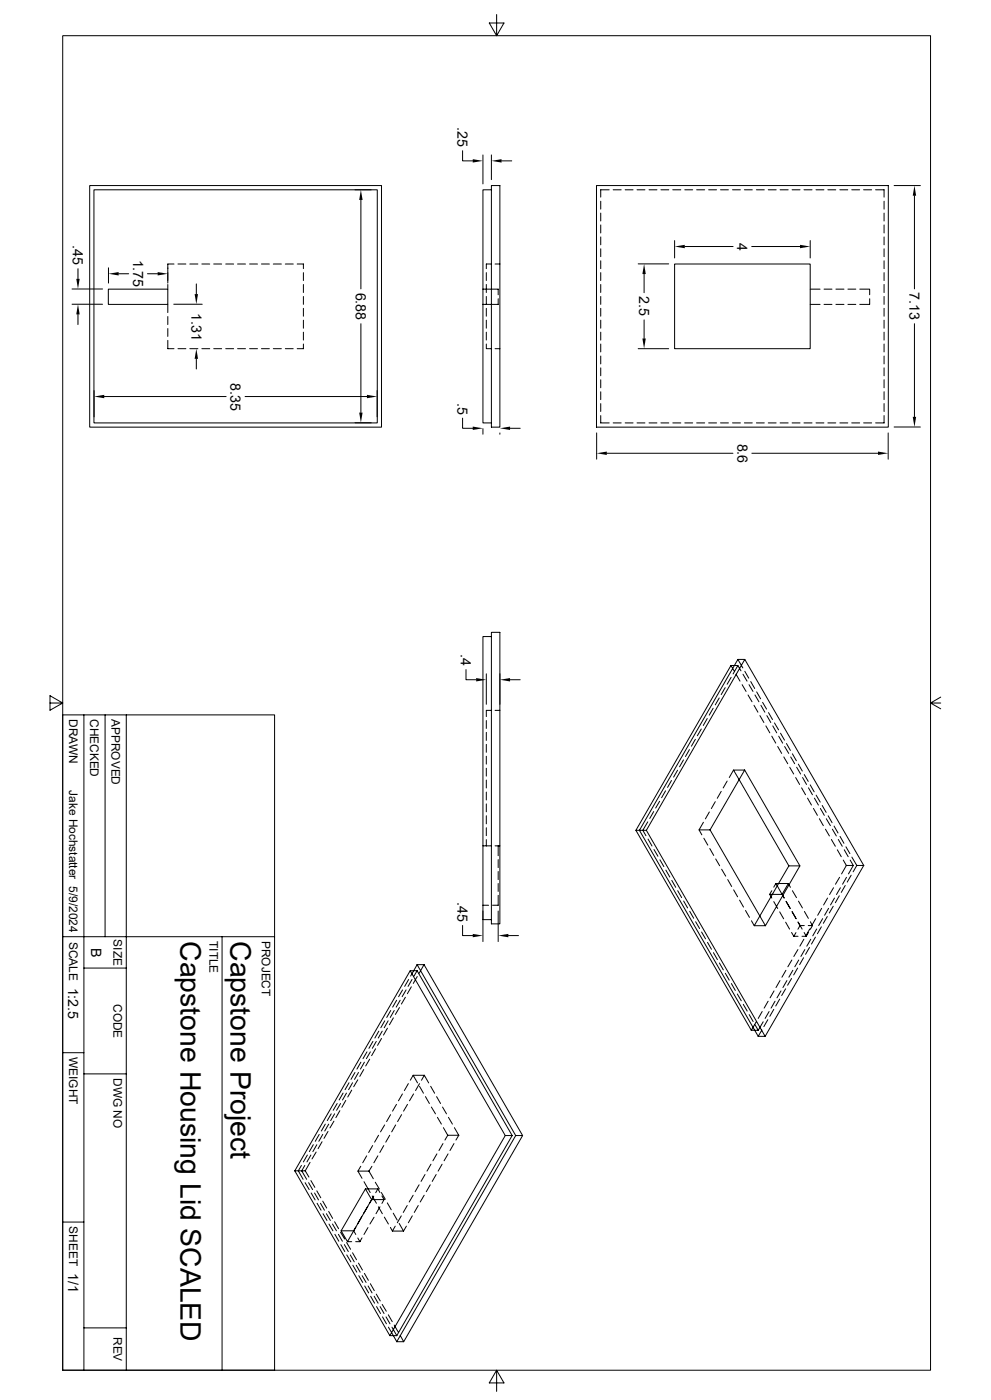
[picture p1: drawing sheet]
<svg xmlns="http://www.w3.org/2000/svg" width="297mm" height="420mm" viewBox="0 0 297 420" stroke-linecap="round" stroke-linejoin="round" font-family="sans-serif">
<g fill="none" stroke="#000" stroke-width=".3">
<path d="M18.8 10.7h260.1v400.4h-260.1zM148.8 4.4v6.3l2.2-3.8h-4.4l2.2 3.8M26.9 55.7h87.4v72.4h-87.4zM28.2 56.9h84.9v70h-84.9zM106.4 56.9h4.9M108.2 60v26.7M138.6 45.2v3.1h3.1M144.7 46.5v8.7M147.3 56.9h-2.6v70h2.6M147.3 55.7h2.5v72.4h-2.5zM147.3 46.5v7.4M150.3 48.3h3.1"/>
<path d="M178.8 55.7h87.4v72.4h-87.4zM182.6 56.9h-2.6v2.2M183.8 56.9h2.4M187.4 56.9h2.3M190.9 56.9h2.4M194.5 56.9h2.4M198.1 56.9h2.3M201.6 56.9h2.4M205.2 56.9h2.4M208.8 56.9h2.4M212.4 56.9h2.4M215.9 56.9h2.4"/>
<path d="M219.5 56.9h2.4M223.1 56.9h2.4M226.7 56.9h2.4M230.3 56.9h2.3M233.8 56.9h2.4M237.4 56.9h2.4M241 56.9h2.4M244.6 56.9h2.3M248.1 56.9h2.4M251.7 56.9h2.4M255.3 56.9h2.3M258.8 56.9h2.4"/>
<path d="M262.4 56.9h2.6v2.2M268 55.7h7.8M274.1 58.7v28M52.2 79.2h-1.9v5.7M53.3 79.2h2.4M56.9 79.2h2.4M60.5 79.2h2.4M64.1 79.2h2.3M67.6 79.2h2.4M71.2 79.2h2.4M74.8 79.2h2.4M78.4 79.2h2.3"/>
<path d="M81.9 79.2h2.4M85.5 79.2h2.4M89.1 79.2h1.8v1.4M147.2 79.2h-1.4v1.4M148.4 79.2h1.4M180 60.4v2.3M180 63.9v2.4M180 67.5v2.4M180 71.1v2.3M180 74.6v2.4M180 78.2v2.4M191.3 79.2h9.1"/>
<path d="M202.2 79.2h40.6v25.4h-40.6zM202.2 72.2v5.2M205.2 74h14.5M225.3 74h14.5M242.8 72.2v5.2M265 60.4v2.3M265 63.9v2.4M265 67.5v2.4M265 71.1v2.3M265 74.6v2.4M265 78.2v2.4M21.6 91.3h9.1"/>
<path d="M21.6 86.7h9.1M23.4 80.6v3.1M23.4 94.3v3.1M32.5 86.7h17.8v4.6h-17.8zM32.5 80.3v4.6M35.6 82.1h3M44.2 82.1h3M50.3 85.3v1.4M50.3 91.3v2.5M50.3 95v2.4M50.3 98.6v2.3M52.1 91.3h8.5"/>
<path d="M58.8 85.2v3M90.9 81.8v2.4M90.9 85.3v2.5M90.9 88.9v2.4M90.9 92.5v2.4M90.9 96.1v2.4M90.9 99.7v2.3M108.2 97.1v26.7M144.7 86.7h4.6v1.7M145.8 81.8v2.4M145.8 85.3v2.5M145.8 88.9v2.4"/>
<path d="M145.8 92.5v2.4M145.8 96.1v2.4M145.8 99.7v2.3M149.3 89.6v1.7h-4.6M180 81.8v2.4M180 85.3v2.5M180 88.9v2.4M180 92.5v2.4M180 96.1v2.4M180 99.7v2.3M193 82.2v5.6M193 96v5.6"/>
<path d="M242.8 86.7h3M242.8 91.3h3M247 86.7h2.3M247 91.3h2.3M250.5 86.7h2.4M250.5 91.3h2.4M254.1 86.7h2.4M254.1 91.3h2.4M257.7 86.7h2.9v1.7M260.6 89.6v1.7h-2.9M265 81.8v2.4M265 85.3v2.5"/>
<path d="M265 88.9v2.4M265 92.5v2.4M265 96.1v2.4M265 99.7v2.3M274.1 97.1v28M28.2 117.2v7.9M31.2 119h36.6M50.3 102.1v2.5h1.9M53.3 104.6h2.4M56.9 104.6h2.4M58.8 107.7v3M60.5 104.6h2.4"/>
<path d="M64.1 104.6h2.3M67.6 104.6h2.4M71.2 104.6h2.4M73.4 119h36.6M74.8 104.6h2.4M78.4 104.6h2.3M81.9 104.6h2.4M85.5 104.6h2.4M90.9 103.2v1.4h-1.8M113 117.2v7.9M145.8 103.2v1.4h1.4M148.4 104.6h1.4"/>
<path d="M180 103.2v2.4M180 106.8v2.4M180 110.4v2.3M180 113.9v2.4M180 117.5v2.4M191.3 104.6h9.1M265 103.2v2.4M265 106.8v2.4M265 110.4v2.3M265 113.9v2.4M265 117.5v2.4M106.4 126.8h4.9"/>
<path d="M138.6 125.4v3.1h3.1M144.7 128.6v1.7M149.8 129.9v.4M152.9 128.5h3M178.8 129.9v7.9M180 121.1v2.3M180 124.7v2.2h2.6M181.9 136h37.8M183.8 126.9h2.4M187.4 126.9h2.3M190.9 126.9h2.4M194.5 126.9h2.4"/>
<path d="M198.1 126.9h2.3M201.6 126.9h2.4M205.2 126.9h2.4M208.8 126.9h2.4M212.4 126.9h2.4M215.9 126.9h2.4M219.5 126.9h2.4M223.1 126.9h2.4M225.3 136h37.8M226.7 126.9h2.4M230.3 126.9h2.3M233.8 126.9h2.4"/>
<path d="M237.4 126.9h2.4M241 126.9h2.4M244.6 126.9h2.3M248.1 126.9h2.4M251.7 126.9h2.4M255.3 126.9h2.3M258.8 126.9h2.4M265 121.1v2.3M265 124.7v2.2h-2.6M266.2 129.9v7.9M268 128.1h7.8M147.3 191h-2.6v84.9h2.6"/>
<path d="M147.3 189.7h2.5v87.5h-2.5zM219.1 199.6h2l1 1.7M219.1 199.6l-28.5 49.5h1M219.1 199.6l.9 1.7M221.1 197.8h2.1l35.7 61.8M221.1 199.6l-1.4 2.6M221.1 197.8l-29.5 51.3M221.1 197.8l1.5 2.6M223.2 197.8l-29.5 51.3h-2.1M15 210.9h3.8l-3.8-2.2v4.4l3.8-2.2M18.8 214.5h63.5v196.6h-63.5zM25.1 214.5v196.6"/>
<path d="M31.5 214.5v66.5M37.8 214.5v196.6M139.7 200.9v3h3M145.8 216.2v2.3M145.8 219.7v2.4M145.8 202.1v9.2M147.2 213.1h-1.4v1.9M148.4 213.1h1.4M149.8 202.1v9.2M152.9 203.9h3M210.2 218.7l-1.2 2M212 215.6l-1.2 2"/>
<path d="M213.7 212.5l-1.1 2M215.6 209.4l-1.2 2.1M217.3 206.3l-1.1 2.1M219.1 203.2l-1.2 2.1M220.6 202.3l1.2 2M222.4 205.4l1.2 2M222.7 202.3l1.2 2M223.2 201.4l1.2 2.1M224.2 208.5l1.2 2M224.5 205.4l1.2 2M225 204.5l1.2 2M226 211.6l1.2 2.1"/>
<path d="M226.3 208.5l1.2 2M226.8 207.6l1.2 2M227.8 214.7l1.1 2M228 211.6l1.2 2.1M228.6 210.7l1.1 2M229.5 217.8l1.2 2M229.8 214.7l1.2 2M230.3 213.8l1.2 2.1M231.6 217.8l1.2 2M232.1 216.9l1.2 2M233.9 220l1.2 2M278.9 210.9l3 1.7"/>
<path d="M281.9 209.1l-3 1.8h3M145.8 223.3v2.4M145.8 226.9v2.3M145.8 230.5v2.3M145.8 234v2.4M145.8 237.6v2.4M199.5 237.2l-1.2 2.1M201.3 234.1l-1.2 2.1M203.1 231.1l-1.2 2M204.9 228l-1.2 2M206.6 224.9l-1.2 2M208.4 221.8l-1.2 2.1"/>
<path d="M216.2 237.4l-1.2 2.1M217.9 234.3l-1.2 2.1M219.8 231l-1.2 2.3M223.2 231h-3.4l16.6 28.8M223.2 231l16.5 28.8M223.2 231l-10.4 18M231.3 220.9l1.2 2M233.1 223.9l1.2 2.1M233.4 220.9l1.2 2M234.9 227.1l1.2 2M235.2 223.9l1.2 2.1M235.7 223.1l1.2 2"/>
<path d="M236.7 230.2l1.2 2M237 227.1l1.2 2M237.5 226.1l1.2 2.1M238.5 233.3l1.1 2M238.8 230.2l1.1 2M239.3 229.2l1.2 2.1M240.2 236.3l1.2 2.1M240.5 233.3l1.2 2M241 232.4l1.2 2M242 239.4l1.2 2.1M242.3 236.3l1.2 2.1M242.8 235.5l1.2 2"/>
<path d="M244.1 239.4l1.2 2.1M244.6 238.5l1.2 2.1M144.7 253.7h2.5M145.8 241.2v2.3M145.8 244.7v2.4M145.8 248.3v2.4M145.8 251.9v1.8M148.4 253.7h1.4M149.3 253.7v3M149.3 257.9v2.4M190.6 249.1l34.6 60M191.6 249.1l35.6 61.8"/>
<path d="M193.7 249.1l35.6 61.8M194.1 246.5l-1.4 2.6 .9 1.6M194.2 251.7l1.2 2.1M195.9 243.5l-1.2 2M196 254.8l1.2 2.1M197.7 240.4l-1.2 2M197.8 257.9l1.2 2.1M209.5 249l.9 1.4M210.8 246.7l-1.3 2.3h3.3M210.9 251.5l1.2 2M212.6 243.6l-1.2 2.1M212.7 254.6l1.2 2"/>
<path d="M212.8 249l16.6 28.7M214.4 240.5l-1.2 2.1M214.5 257.7l1.2 2M236.4 259.8h3.3l-10.3 17.9h-3.3zM243.8 242.5l1.2 2.1M245.6 245.6l1.2 2.1M245.9 242.5l1.2 2.1M246.4 241.6l1.2 2.1M247.4 248.8l1.2 2M247.6 245.6l1.3 2.1M248.2 244.7l1.2 2.1M249.2 251.8l1.2 2.1"/>
<path d="M249.5 248.8l1.2 2M250 247.8l1.2 2.1M251 254.9l1.1 2.1M251.2 251.8l1.2 2.1M251.8 250.9l1.1 2.1M252.7 258l1 1.6M253 254.9l1.2 2.1M253.5 254l1.2 2.1M253.7 259.6h2l-1.4 2.6M253.7 259.6l-1.5 2.6M254.8 258l.9 1.6M255.3 257.1l1.5 2.5"/>
<path d="M256.8 259.6l-1.1 1.9M256.8 259.6h2.1M258.9 259.6l-29.6 51.3h-2.1M138.6 277.6v3.1h3.1M144.7 271.6h1.7M144.7 273.3v9.1M149.3 261.5v2.4M149.3 265v2.4M149.3 268.6v3h-1.7M149.3 273.3v9.1M199.6 261l1.1 2.1M201.3 264.1l1.2 2.1"/>
<path d="M203.1 267.2l1.2 2.1M204.9 270.3l1.2 2.1M206.7 273.4l1.2 2.1M208.5 276.5l1.2 2.1M210.3 279.6l1.2 2M216.3 260.8l1.2 2M218.1 263.9l1.2 2M219.9 267l1.2 2M221.7 270l1.1 2.1M223.4 273.1l1.2 2.1M225.2 276.2l.9 1.5M230.7 268.3h3.7"/>
<path d="M231.3 267.2l-.6 1.1 .6 1.1M231.9 270.5l1.2 2M232.5 265l1.9 3.3M232.5 265h3.8M232.5 265l-.6 1.1M233.7 273.6l1.2 2M234.4 268.3l.6 1.1M235.5 276.6l1.1 2.1M235.6 270.4l1.2 2.1M235.6 270.5l1.3 2M236.3 265l.6 1.2M236.3 265l-1.9 3.3"/>
<path d="M237.2 279.7l.7 1.2M237.4 273.5l1.1 2M237.4 273.6l1.2 2M237.5 267.2l1.2 2.1M238.5 279.8l-.6 1.1M239.1 276.6l.7 1.1h1.2M239.2 276.6l1.2 2.1M239.3 270.3l1.2 2.1M239.8 277.7l-.7 1.1M241 279.7l.6 1.2M241.1 273.4l1.2 2.1M242.2 277.7h1.3l-.6 1.1"/>
<path d="M242.3 279.8l-.7 1.1M242.7 278.7l-1.2 2.1M242.9 276.5l.6 1.2M244.5 275.6l-1.2 2.1M244.8 278.7l-1.2 2.1M246.2 278l-1.2 2.1M246.3 272.5l-1.2 2.1M246.5 275.6l-1.1 2.1M247.9 275l-1.1 2M248 269.4l-1.2 2.1M248.3 272.5l-1.2 2.1M249.7 271.9l-1.2 2"/>
<path d="M249.8 266.3l-1.2 2.1M250.1 269.4l-1.2 2.1M251.5 268.7l-1.1 2.1M251.6 263.2l-1.2 2.1M251.9 266.3l-1.2 2.1M253.3 265.6l-1.2 2.1M253.7 263.2l-1.2 2.1M255.1 262.6l-1.2 2M18.8 281h63.5M25.1 290.4h12.7M66.5 281v130.1M120.6 297l-1.1 2"/>
<path d="M121.5 299.2l-1.2 2M121.7 297l-1.2 2M122.5 293.8l-1.2 2.1M122.9 291.2l28.5 49.5h2.1l-28.5-49.5M123.3 296l-1.2 2.1M123.5 293.8l-1.2 2.1M125 291.2h-2.1l-34.6 60M125 291.2l-.9 1.6M125 289.4l29.6 51.3M125 289.4l-1.9 3.4M125 289.4h2.1M125.1 292.9l-1.2 2.1"/>
<path d="M127.1 289.4l29.5 51.3h-2M127.1 289.4l-1.5 2.5M152.4 280.7h3M212 282.7l1.2 2.1M213.8 285.8l1.2 2.1M215.6 288.9l1.2 2.1M217.4 292l1.2 2M219.2 295.1l1.2 2M221 298.2l1.2 2M232 297.3l-1.2 2M233.7 299.7l-1.2 2.1M233.8 294.2l-1.2 2"/>
<path d="M234.1 297.3l-1.2 2M235.5 296.6l-1.2 2.1M235.5 291.1l-1.1 2.1M235.8 294.2l-1.1 2M237.2 293.5l-1.1 2.1M237.3 288l-1.2 2M237.6 291.1l-1.2 2.1M237.9 280.9h1.3M239.1 290.4l-1.2 2.1M239.1 284.9l-1.2 2M239.4 288l-1.2 2M240.4 280.9h1.2"/>
<path d="M240.8 287.3l-1.2 2.1M240.9 281.8l-1.2 2M241.2 284.9l-1.2 2M242.6 284.2l-1.2 2.1M243 281.8l-1.2 2M244.4 281.1l-1.2 2.1M18.8 315.8h6.3M108.2 318.6l-1.2 2.1M109.2 318.6l-1.2 2.1M110 315.6l-1.2 2M110.8 317.8l-1.2 2M111 315.6l-1.2 2"/>
<path d="M111.8 312.4l-1.2 2.1M112.6 314.6l-1.2 2.1M112.8 312.4l-1.2 2.1M113.5 309.3l-1.1 2.1M114.3 311.5l-1.1 2.1M114.6 309.3l-1.2 2.1M115.3 306.2l-1.2 2.1M116.1 308.4l-1.2 2.1M116.3 306.2l-1.2 2.1M117.1 303.1l-1.2 2.1M117.9 305.4l-1.2 2M118.2 303.1l-1.2 2.1"/>
<path d="M118.9 300.1l-1.2 2M119.7 302.3l-1.2 2M119.9 300.1l-1.2 2M222.8 301.3l1.1 2M224.5 304.4l1.2 2.1M225.2 309.1h2M226.3 307.5l.9 1.6M226.7 306.5l-1.5 2.6M228.3 309l-1.1 1.9M228.4 303.4l-1.2 2.1M228.7 306.5l-1.5 2.6M230.1 305.9l-1.2 2.1"/>
<path d="M230.2 300.4l-1.2 2M230.5 303.4l-1.2 2.1M231.9 302.8l-1.2 2.1M232.3 300.4l-1.2 2M25.1 322.2h12.7M97.5 337.2l-1.2 2.1M98.3 339.4l-1.2 2.1M98.5 337.2l-1.2 2.1M99.3 334.1l-1.2 2.1M100.1 336.3l-1.2 2.1M100.3 334.1l-1.2 2.1M101 331l-1.1 2.1"/>
<path d="M101.9 333.2l-1.2 2.1M102.1 331l-1.2 2.1M102.8 327.9l-1.2 2.1M103.6 330.1l-1.2 2.1M103.8 327.9l-1.1 2.1M104.6 324.8l-1.2 2.1M105.4 327l-1.2 2.1M105.7 324.8l-1.2 2.1M106.4 321.7l-1.2 2.1M107.2 323.9l-1.2 2.1M107.4 321.7l-1.1 2.1M109 320.8l-1.2 2.1"/>
<path d="M115.3 337.5l-1.3 2.1M117.1 334.4l-1.2 2.1M118.6 337.5l-1.2 2.1M118.8 331.3l-1.2 2M120.4 334.4l-1.2 2.1M120.6 328.2l-1.2 2M122.1 331.3l-1.2 2M122.4 325.1l-1.2 2.1M123.8 322.6l1.3 2.3M124 328.2l-1.3 2M125.7 325.1l-1.2 2.1M125.7 325.9l1.2 2.1"/>
<path d="M127.2 322.6h-3.4l-.8 1.5M127.2 322.6l-.9 1.5M127.2 322.6l1.3 2.3M127.5 329l1.2 2M129.1 325.9l1.2 2.1M129.3 332.1l1.2 2M130.9 329l1.1 2M131.1 335.2l1.2 2M132.6 332.1l1.2 2M132.9 338.3l1.3 2.3h3.3M134.4 335.2l1.2 2M136.2 338.3l1.3 2.3"/>
<path d="M88.3 351.2h2.1l1.5 2.6M88.3 351.2l28.5 49.5M90.3 349.6l-.9 1.6 1.4 2.6M91.4 349.6l-1 1.6h1.1M91.4 354.8l1.3 2.1M91.5 351.2l1.1 1.9M92.1 346.5l-1.2 2.1M92.5 354.8l1.2 2.1M92.9 348.7l-1.4 2.5M93.2 346.5l-1.2 2.1M93.2 354.2l1.2 2M93.3 357.9l1.1 2.1"/>
<path d="M93.9 343.4l-1.2 2.1M94.3 357.9l1.2 2.1M94.7 345.6l-1.2 2.1M95 343.4l-1.2 2.1M95 357.3l1.1 2M95.7 340.3l-1.2 2.1M96.5 342.5l-1.2 2.1M96.7 340.3l-1.2 2.1M108.1 349.9l-.8 1.4M109.1 354.5l1.9 3.3M109.5 356.7l-7.3 12.5h3.8M109.5 356.7h3.7l-.6 1.1"/>
<path d="M109.5 356.7l1.9 3.2-7.3 12.6M109.9 346.8l-1.2 2M110.6 351.3h-3.3l1.2 2.2M110.6 351.3l1.3 2.3M111.5 349.9l-.9 1.4M111.5 358.8l.7 1.1h-.8M111.7 343.7l-1.2 2M112 358.8l-1.2 2.1M112.5 354.7l1.2 2M113.2 356.7l.7 1.1M113.2 346.8l-1.1 2M113.5 340.6l-1.2 2"/>
<path d="M114.3 357.8l1.2 2M114.5 358.8l.6 1.1M115 343.7l-1.2 2M116.8 340.6l-1.2 2M123.8 358.6l-1.2 2M125.6 355.4l-1.2 2.1M127.1 358.6l-1.2 2M127.4 352.3l-1.2 2.1M128.9 355.4l-1.1 2.1M129.2 349.2l-1.2 2.1M130.7 352.3l-1.2 2.1M130.9 346.2l-1.1 2"/>
<path d="M132.5 349.2l-1.2 2.1M132.8 343.1l-1.2 2M134.2 340.6l-.9 1.4M134.3 346.2l-1.2 2M136.1 343.1l-1.2 2M137.5 340.6l-.8 1.4M151.4 340.7l-34.6 60M153.5 340.7l-34.6 60M154.6 340.7l-35.7 61.8M156.6 340.7l-35.6 61.8h-2.1M18.8 366.6h6.3M95 361l1.2 2.1"/>
<path d="M96.1 361l1.1 2.1M96.7 360.3l1.2 2.1M96.8 364.1l1.2 2M97.8 364.1l1.2 2M98.5 363.4l1.2 2.1M98.6 367.2l1.2 2M99.7 367.2l1.1 2M100.3 366.5l1.2 2.1M100.4 370.3l1.2 2.1M101.4 370.3l1.2 2.1M102.1 369.7l1.2 2M102.2 373.4l1.1 2.1"/>
<path d="M102.2 369.2l1.9 3.3M103.2 373.4l1.2 2.1M103.9 372.7l1.2 2.1M103.9 376.5l1.3 2M104.1 372.5h1.3M105 376.5l1.2 2M105.7 375.8l1.1 2.1M105.7 379.6l1.2 2M106 369.2l.6 1.1M106.6 372.5h1.3M106.6 368.1l-.6 1.1M106.8 379.6l1.1 2"/>
<path d="M107.2 371.4l.7 1.1M107.4 378.9l1.2 2.1M108.4 365l-1.2 2.1M108.5 371.3l-.6 1.2M110.2 361.9l-1.2 2.1M110.3 368.3l-1.2 2M112.1 365.2l-1.2 2M112.8 361l-.6-1.1h2.9l-.6 1.1M113.4 362l1.2 2.1M113.9 362l-1.2 2.1M115.2 365.1l1.2 2.1M116.1 360.8l1.2 2.1"/>
<path d="M117 368.2l.6 1.1h3.3M117.9 363.9l1.1 2.1M118.4 367.8l-.8 1.5M119.6 367l1.3 2.3M120.3 364.7l-1.2 2.1M121.8 367.8l-.9 1.5M122 361.7l-1.1 2M123.6 364.7l-1.2 2.1M125.3 361.7l-1.1 2M25.1 398.4h12.7M107.5 382.7l1.2 2M108.5 382.7l1.2 2"/>
<path d="M109.2 382l1.2 2.1M109.3 385.8l1.2 2.1M110.3 385.8l1.2 2.1M111 385.1l1.2 2.1M111.1 388.9l1.2 2M112.1 388.9l1.2 2M112.8 388.2l1.2 2.1M112.9 392l1.1 2M113.9 392l1.2 2M114.6 391.3l1.2 2.1M114.6 395.1l1.2 2M115.7 395.1l1.2 2"/>
<path d="M116.4 394.4l1.2 2.1M116.4 398.1l2.5 4.4M117.5 398.1l1.4 2.6M118.2 397.5l1.1 2.1M116.8 400.7h2.1M119.9 400.6l1.1 1.9M148.8 411.1l-2.2 3.8h4.4l-2.2-3.8v6.3"/>
</g>
<g fill="#000">
<path d="M108.2 56.9l.5 3.1h-1zM141.7 47.8l3 .5-3 .5zM147.3 48.3l3-.5v1zM274.1 55.7l.5 3h-1zM202.2 74l3-.6v1.1zM239.8 73.4l3 .6-3 .5zM23.4 91.3l.5 3h-1zM22.9 83.7h1l-.5 3zM32.5 82.1l3.1-.5v1zM47.2 81.6l3.1 .5-3.1 .5zM58.3 88.2h1.1l-.6 3.1zM193 79.2l.5 3h-1z"/>
<path d="M28.2 119l3-.6v1.1zM58.8 104.6l.6 3.1h-1.1zM110 118.4l3 .6-3 .5zM192.5 101.6h1l-.5 3zM107.7 123.8h1l-.5 3zM141.7 128l3 .5-3 .5zM149.8 128.5l3.1-.5v1zM178.8 136l3.1-.5v1zM263.1 135.5l3.1 .5-3.1 .5zM273.6 125.1h1l-.5 3zM142.7 203.4l3.1 .5-3.1 .5zM149.8 203.9l3.1-.5v1z"/>
<path d="M141.7 280.2l3 .5-3 .5zM149.3 280.7l3.1-.5v1z"/>
</g>
<g font-size="8.5">
<text x="54.1" y="282.3" transform="rotate(90 54.1 282.3)">Capstone Housing Lid SCALED</text>
<text x="69.1" y="282.3" transform="rotate(90 69.1 282.3)">Capstone Project</text>
</g>
<g font-size="4.3">
<text x="137.2" y="38.2" transform="rotate(90 137.2 38.2)">.25</text>
<text x="21.8" y="73.6" transform="rotate(90 21.8 73.6)">.45</text>
<text x="39.9" y="77.9" transform="rotate(90 39.9 77.9)">1.75</text>
<text x="221" y="72.9" transform="rotate(90 221 72.9)">4</text>
<text x="106.7" y="87.8" transform="rotate(90 106.7 87.8)">6.88</text>
<text x="191.6" y="88.9" transform="rotate(90 191.6 88.9)">2.5</text>
<text x="272.6" y="87.7" transform="rotate(90 272.6 87.7)">7.13</text>
<text x="57.4" y="93.9" transform="rotate(90 57.4 93.9)">1.31</text>
<text x="69.1" y="114.8" transform="rotate(90 69.1 114.8)">8.35</text>
<text x="137.2" y="120.8" transform="rotate(90 137.2 120.8)">.5</text>
<text x="221" y="133.1" transform="rotate(90 221 133.1)">8.6</text>
<text x="138.1" y="196.3" transform="rotate(90 138.1 196.3)">.4</text>
<text x="137.2" y="270.6" transform="rotate(90 137.2 270.6)">.45</text>
<text x="27.3" y="284.3" transform="rotate(90 27.3 284.3)">B</text>
<text x="20.4" y="296.2" transform="rotate(90 20.4 296.2)">1:2.5</text>
<text x="20.4" y="381.8" transform="rotate(90 20.4 381.8)">1/1</text>
</g>
<g font-size="3.6">
<text x="20.7" y="215.7" transform="rotate(90 20.7 215.7)">DRAWN</text>
<text x="27.1" y="215.7" transform="rotate(90 27.1 215.7)">CHECKED</text>
<text x="33.4" y="215.7" transform="rotate(90 33.4 215.7)">APPROVED</text>
<text x="20.7" y="237" transform="rotate(90 20.7 237)">Jake Hochstatter 5/9/2024</text>
<text x="34" y="281.8" transform="rotate(90 34 281.8)">SIZE</text>
<text x="20.7" y="282.5" transform="rotate(90 20.7 282.5)">SCALE</text>
<text x="62.7" y="282.3" transform="rotate(90 62.7 282.3)">TITLE</text>
<text x="78.5" y="282.3" transform="rotate(90 78.5 282.3)">PROJECT</text>
<text x="34" y="301.2" transform="rotate(90 34 301.2)">CODE</text>
<text x="20.7" y="317.1" transform="rotate(90 20.7 317.1)">WEIGHT</text>
<text x="34" y="323.4" transform="rotate(90 34 323.4)">DWG NO</text>
<text x="20.7" y="367.9" transform="rotate(90 20.7 367.9)">SHEET</text>
<text x="34" y="401.1" transform="rotate(90 34 401.1)">REV</text>
</g>
</svg>
